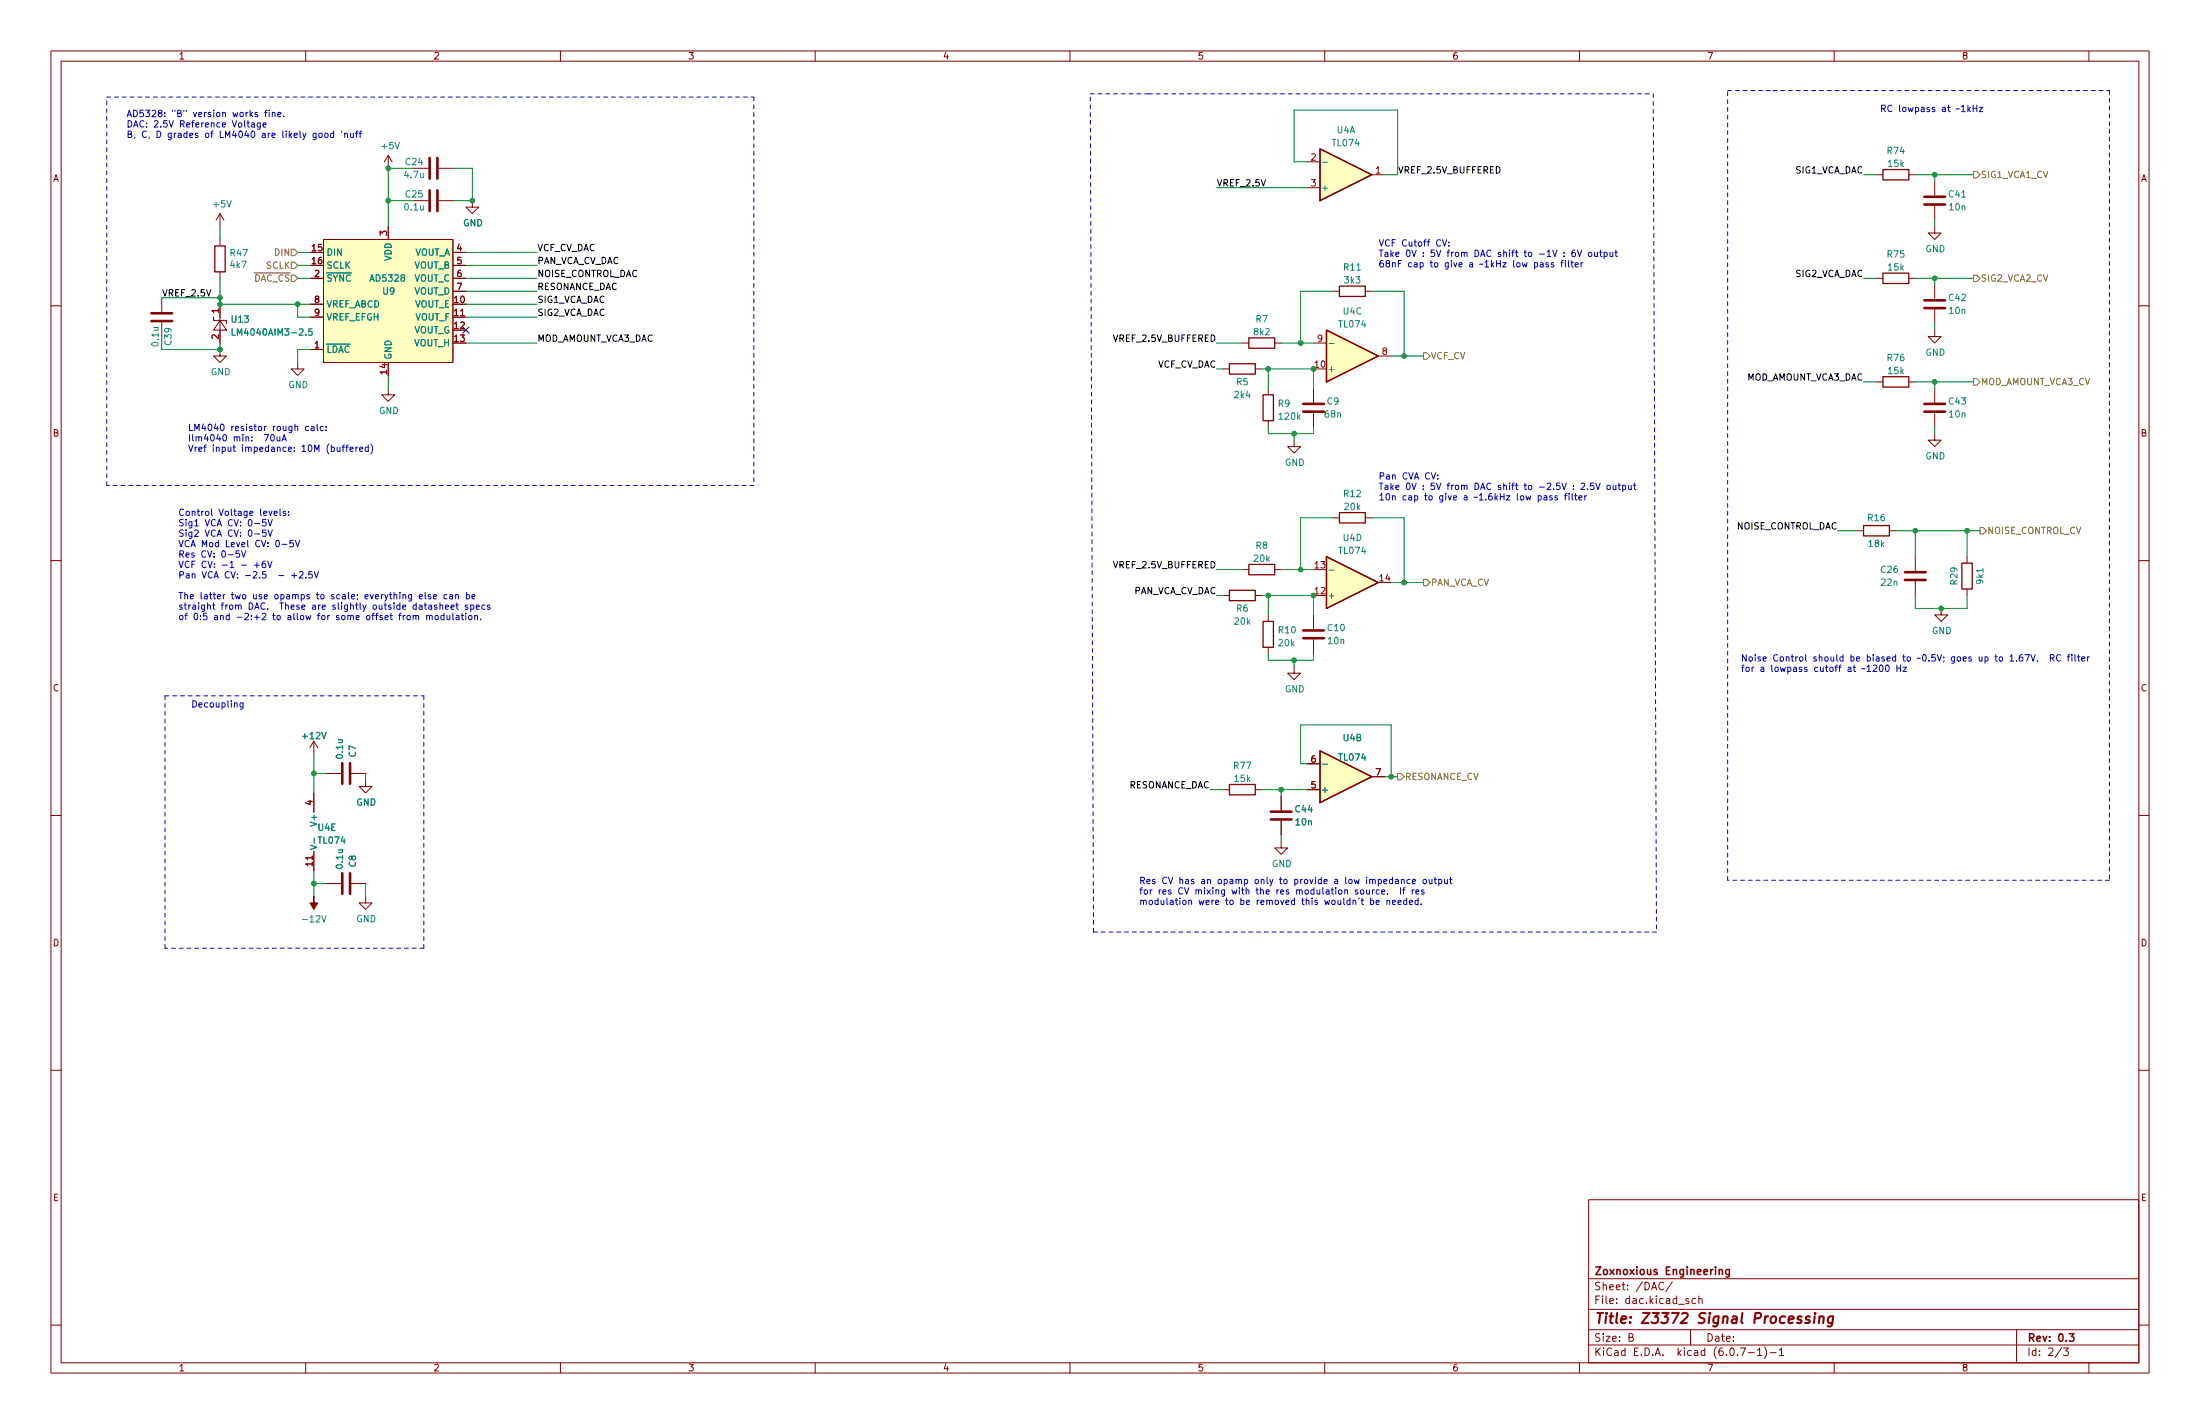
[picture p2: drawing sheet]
<svg xmlns="http://www.w3.org/2000/svg" width="432mm" height="279mm" viewBox="0 0 432 279" stroke-linecap="round" stroke-linejoin="round" font-family="sans-serif">
<g fill="none" stroke="#840000" stroke-width=".2">
<path d="M10 10h411.8v259.4h-411.8zM12 12h407.8v255.4h-407.8zM60 10v2M110 10v2M160 10v2M210 10v2M260 10v2M310 10v2M360 10v2M410 10v2M76.2 30.5v2.5M76.2 30.5l-.8 1.3"/>
<path d="M76.2 30.5l.8 1.3M81.3 33h2.8M81.3 39.4h2.8M86.1 33h2.8M86.1 39.4h2.8M92.7 39.4v1.2h1.3l-1.3 1.3-1.3-1.3h1.3M256.5 31.8h2.6M256.5 36.8h2.6M269.2 34.3h2.6M368.3 34.3h1.3M374.6 34.3h1.3M379.7 35.6v2.8"/>
<path d="M10 60h2M31.7 58.4v2.8M43.2 59.7v7.6M43.2 41.9l-.8 1.3M43.2 41.9v2.6M43.2 47v1.3M43.2 53.3v1.3M43.2 41.9l.7 1.3M61 54.6h2.5M61 59.7h2.5M63.5 47h25.4v24.1h-25.4zM76.2 44.5v2.5"/>
<path d="M88.9 54.6h2.5M88.9 49.5h2.5M88.9 52.1h2.5M88.9 57.2h2.5M261.6 57.2h1.3M268 57.2h1.2M368.3 54.6h1.3M374.6 54.6h1.3M379.7 44.5v1.2h1.3l-1.3 1.3-1.2-1.3h1.2M379.7 40.4v2.8M379.7 55.9v2.8M419.8 60h2"/>
<path d="M31.7 63.2v2.8M41.9 62.2v.7h2.5v.6M43.2 68.6v1.3h1.2l-1.2 1.2-1.3-1.2h1.3M43.2 62.9l1.2 1.9h-2.5zM58.4 71.1v1.3h1.3l-1.3 1.3-1.3-1.3h1.3M61 68.6h2.5M61 62.2h2.5M76.2 76.2v1.3h1.3l-1.3 1.2-1.3-1.2h1.3M88.9 62.2h2.5M240 72.4h1.3M243.8 67.3h1.3M246.4 72.4h1.2"/>
<path d="M248.9 76.2v1.3M250.2 67.3h1.3M257.8 67.3h2.5M257.8 76.2v2.8M270.5 69.9h2.5M368.3 74.9h1.3M374.6 74.9h1.3M379.7 64.8v1.2h1.3l-1.3 1.3-1.2-1.3h1.2M379.7 60.7v2.8M379.7 76.2v2.8M248.9 82.6v1.2M254 86.4v1.2h1.3l-1.3 1.3-1.3-1.3h1.3"/>
<path d="M257.8 81v2.8M379.7 85.1v1.3h1.3l-1.3 1.2-1.2-1.2h1.2M379.7 81v2.8M10 110h2M240 116.8h1.3M243.8 111.8h1.3M246.4 116.8h1.2M250.2 111.8h1.3M261.6 101.6h1.3M268 101.6h1.2M364.5 104.1h1.3M370.8 104.1h1.3"/>
<path d="M375.9 109.2v2.8M375.9 114v2.8M381 119.4v1.3h1.3l-1.3 1.2-1.3-1.2h1.3M386.1 109.2v1.3M386.1 115.6v1.2M419.8 110h2M248.9 120.7v1.2M248.9 127v1.3M254 130.8v1.3h1.3l-1.3 1.3-1.3-1.3h1.3M257.8 120.7v2.7M257.8 125.5v2.8M10 160h2"/>
<path d="M61.6 145.4l-.8 1.3M61.6 145.4v2.6M61.6 155.6v3.8M61.6 145.4l.8 1.3M64.1 151.8h2.8M69 151.8h2.8M71.8 153v1.3h1.2l-1.2 1.3-1.3-1.3h1.3M240 154.9h1.3M246.4 154.9h1.2M251.5 156.2v2.8M256.5 154.9h2.6M256.5 149.9h2.6"/>
<path d="M269.2 152.4h2.6M419.8 160h2M61.6 167v3.8M64.1 173.4h2.8M69 173.4h2.8M71.8 175.9v1.3h1.2l-1.2 1.2-1.3-1.2h1.3M251.5 165.1v1.3h1.2l-1.2 1.2-1.3-1.2h1.3M251.5 161v2.8M10 210h2M419.8 210h2M311.8 235.4h108v32h-108zM10 260h2"/>
<path d="M311.8 256.9h108M311.8 250.9h108M326.5 251.7a.6 .6 0 0 0-.7 0 .6 .6 0 0 0-.2 .7 .56 .56 0 0 0 .3 .6 .56 .56 0 0 0 .6-.1M328.2 251.5l-1.3 1.9M331.4 254.9l-.3-.1-.2 .2v.2l.5 .2v.3h-.5M332.8 254.9l-.4-.1-.3 .3 .1 .6h.6M333.4 254.9l.3-.1 .3 .1 .1 .9M333.4 254.3v1.5M419.8 260h2M60 267.4v2M110 267.4v2M160 267.4v2"/>
<path d="M210 267.4v2M260 267.4v2M310 267.4v2M311.8 263.9h108M311.8 260.9h108M319.7 262.4l.7-.1 .1-.2-.1-.4h-.7v1.5h.6l.3-.3a.39 .39 0 0 0-.4-.5M331.8 260.9v3M341.6 264.5h1l-.7 1.5M343.2 265.4h1.1M344.9 264.9l.5-.4v1.5M344.9 266h.9M346.3 264.3a1.72 1.72 0 0 1 0 2.2"/>
<path d="M347.4 265.4h1.2M349.2 264.9l.5-.4v1.5M349.2 266h.9M360 267.4v2M395.8 260.9v6.5M404.7 264.4l-1.3 1.9M405 264.5h.9l-.5 .5 .5 .2v.6l-.2 .2-.7-.2M410 267.4v2"/>
</g>
<path d="M337.4 249.2l.2-.1 .4 .1 .1 .9M339.4 249.1v1.2l-.3 .3-.3-.1M339.4 249.2l-.4-.1-.3 .3 .2 .6h.5M406.1 261.7h1l-.5 .5 .4 .2v.6l-.2 .2-.7-.2" fill="none" stroke="#840000" stroke-width=".3"/>
<path d="M355.2 258.4a.49 .49 0 0 0-.8 .3l.3 .2 .4 .1 .1 .3-.3 .3-.6-.1M356.2 258.3l-.2 1.3M356.3 257.6v.2M357.1 258.5a.49 .49 0 0 1 .9 .1l-.2 1M357.1 258.3l-.1 1.3M359.8 258.4a.66 .66 0 0 0-1 .3l-.1 .5 .2 .3h.8M359.8 258.3l-.2 1.6a.6 .6 0 0 1-.9 .3" fill="none" stroke="#840000" stroke-width=".4"/>
<g fill="none" stroke="#840000" stroke-width=".25">
<path d="M259.1 29.2l10.1 5.1-10.1 5.1zM369.6 33.3h5v2h-5zM42.2 48.3h2v5h-2zM262.9 56.1h5.1v2.1h-5.1zM369.6 53.6h5v2h-5zM241.3 71.4h5.1v2h-5.1zM245.1 66.3h5.1v2h-5.1zM247.9 77.5h2v5.1h-2zM260.3 64.8l10.2 5.1-10.2 5zM369.6 73.9h5v2h-5zM241.3 115.8h5.1v2.1h-5.1zM245.1 110.7h5.1v2.1h-5.1z"/>
<path d="M260.3 109.2l10.2 5.1-10.2 5.1zM262.9 100.6h5.1v2h-5.1zM365.8 103.1h5v2.1h-5zM385.1 110.5h2v5.1h-2zM247.9 121.9h2v5.1h-2zM241.3 153.9h5.1v2.1h-5.1zM259.1 147.3l10.1 5.1-10.1 5.1z"/>
</g>
<g fill="none" stroke="#840000" stroke-width=".51">
<path d="M84.3 31v4.1M84.3 37.3v4.1M85.9 31v4.1M85.9 37.3v4.1M377.7 38.6h4.1M377.7 40.1h4.1M377.7 58.9h4.1M29.7 63h4.1M29.7 61.5h4.1M255.8 79.2h4M377.7 79.2h4.1M377.7 60.5h4.1"/>
<path d="M255.8 80.8h4M377.7 80.8h4.1M373.9 113.8h4.1M373.9 112.3h4.1M255.8 125.2h4M255.8 123.7h4M67.2 149.7v4.1M68.7 149.7v4.1M249.4 159.3h4.1M67.2 171.3v4.1M68.7 171.3v4.1M249.4 160.8h4.1"/>
</g>
<g fill="#ffffc2" stroke="#ffffc2" stroke-width=".2">
<path d="M63.5 47h25.4v24.1h-25.4z"/>
<path d="M260.3 109.2l10.2 5.1-10.2 5.1z"/>
<path d="M259.1 29.2l10.1 5.1-10.1 5.1z"/>
<path d="M260.3 64.8l10.2 5.1-10.2 5z"/>
<path d="M259.1 147.3l10.1 5.1-10.1 5.1z"/>
</g>
<path d="M259.6 31.8h1M45.6 64.5v1.3h.6M61.2 64.5h-.6v.6l.1-.1 .5 .1 .1 .1-.1 .5-.1 .1-.5-.1M260.9 67.4h.9M260.9 111.9h.9M259.6 150h1M61.7 164.4v1" fill="none" stroke="#008484" stroke-width=".2"/>
<path d="M61.6 175.9v1.3h.8l-.8 1.2-.8-1.2h.8z" fill="#840000" stroke="#840000" stroke-width=".2"/>
<path d="M387.3 33.7h.7l.6 .6-.6 .6h-.7zM57.1 51.4h.7l.6 .7-.6 .6h-.7zM57.1 54h.7l.6 .6-.6 .6h-.7zM57.1 48.9h.7l.6 .6-.6 .7h-.7zM387.3 54h.7l.6 .6-.6 .6h-.7zM279.4 69.2h.6l.7 .7-.7 .6h-.6zM387.3 74.3h.7l.6 .6-.6 .7h-.7zM279.4 113.7h.6l.7 .6-.7 .6h-.6zM388.6 103.5h.7l.6 .6-.6 .7h-.7zM274.3 151.8h.7l.6 .6-.6 .6h-.7z" fill="none" stroke="#848400" stroke-width=".2"/>
<g fill="none" stroke="#0000c2" stroke-width=".2">
<path d="M48.5 24.1h.5M48.7 23.7v1.1l.3 .1M49.4 24.2h.5v.7M49.9 24.4l-.4 .1-.2 .1 .2 .3h.4M50.5 22.1l-.3-.1-.1 .2v.2l.4 .1v.3h-.4M51.1 24.1v1l-.3 .3-.3-.1M51.1 24.2l-.4-.1-.2 .2 .1 .6h.5M51.6 24.5l.6-.1v-.2l-.4-.1-.2 .2 .1 .6h.5M51.9 22h.5M52.4 21.6l-.3 .2v1.1M52.8 21.6v.1M52.8 22v.9"/>
<path d="M53.4 22.2l.2-.2 .3 .1 .1 .8M53.4 22v.9M54.5 22.5l.6-.2v-.2l-.4-.1-.2 .2 .1 .6h.5M55.7 22.8v.1M62 26.1v1.1l-.2 .2-.3-.1M62 26.2l-.3-.1-.3 .3 .2 .5h.4M62.7 26.2l.3-.1 .2 .3v.3l-.2 .3-.4-.3zM63.8 26.2l.4-.1 .2 .3v.3l-.2 .3-.5-.3zM65.5 26.2l-.4-.1-.2 .3 .1 .5h.5M65.5 25.7v1.3M67.1 25.7l-.1 .3M67.7 26.3l.4-.1 .1 .8"/>
<path d="M67.7 26.1v.9M68.8 26.1l.1 .8h.5M69.4 26.1v.9M69.8 26.1h.5M70.3 25.7l-.3 .2v1.1M70.5 26.1h.5M71 25.7l-.3 .2v1.1M386.4 21.4l.3 .5M386.7 21.1l-.5 .4M387.3 20.6v1.3M387.3 21.2h.7M388 20.6v1.3"/>
<path d="M388.5 21.1h.7l-.7 .8h.7M283.1 47l.4 1.3 .5-1.3M284.4 48.2v.1M284.4 47.5v.1M302.3 51.6h.5l.1 .8M302.9 51.8l-.4 .1-.2 .2 .2 .3 .4-.1M303.9 51.6l-.3-.1-.2 .2 .1 .2 .4 .1v.3h-.5M304.9 51.6l-.3-.1-.1 .2v.2l.4 .1v.3h-.4M306.3 51.5h.5M306.8 51.1l-.3 .2v1.1M307.2 51.5v.9M307.8 51.1v1.1l.2 .2"/>
<path d="M308.3 51.5h.5M308.5 51.1v1.1l.3 .2M309.1 49.1h-.4l-.1 .3-.1 .7 .2 .2 .5-.1v-.4l-.1-.2h-.4l-.2 .2M309.2 52l.6-.2-.1-.2-.3-.1-.2 .2v.6h.5M309.6 49.1l.4 1.2 .4-1.2M310.3 51.5v.9M310.7 51.5l-.4 .3M311.8 49.6l.2-.1 .4 .1v.5l-.1 .2-.5-.1zM313 49.5v.8l.5-.1M313.5 49.5v.8M313.9 49.5h.5M314.1 49.1v1.1l.3 .1"/>
<path d="M314.9 49.6l.3-.1 .3 .2-.2 .6h-.4M314.9 49.5v1.3M316 49.5l.1 .8 .4-.1M316.5 49.5v.8M317 49.5h.5M317.2 49.1v1.1l.3 .1M51.8 85.3h.9l-.6 1.2M53.2 85.4l.2-.1a.68 .68 0 0 1 .5 .6 .68 .68 0 0 1-.5 .6l-.3-.4zM54.4 85.7v.8l.5-.1M54.9 85.7v.8M55 99.9v1.1l.1 .2M55.4 86.5l.4-1.2 .4 1.2"/>
<path d="M55.5 86.2h.6M60.6 83.7l-.4-.1-.3 .3 .2 .5h.5M61.1 83.7h.5v.8M61.6 83.9l-.4 .1-.2 .2 .2 .3 .4-.1M62.2 83.2v1.1l.2 .2M63.5 83.7l-.4-.1-.2 .3 .1 .5h.5M64 84.4v.1M64 83.7v.1M66.2 87.7v.8h.5M66.7 87.7v.9M67.1 87.7h.5M67.6 87.3l-.3 .2v1.1"/>
<path d="M67.9 87.7h.5M68.4 87.3l-.3 .2v1.1M68.7 88.2l.6-.2v-.2l-.4-.1-.2 .2 .1 .6h.5M69.9 87.7v.9M70.2 87.7l-.3 .3M70.6 88.2l.6-.2-.1-.2-.3-.1-.2 .2 .1 .6h.4M72.3 87.8l-.4-.1-.2 .3 .1 .5h.5M72.3 87.3v1.3M72.8 87.1a1.46 1.46 0 0 1 0 2M280.9 92.7l.5 1.3 .4-1.3M282.2 93.9v.1M282.2 93.2v.1"/>
<path d="M303.1 97.3h.4l.1 .8M303.6 97.6h-.4l-.2 .2 .2 .3 .4-.1M304.6 97.3h-.3l-.2 .1 .1 .2 .4 .1v.3h-.5M305.7 97.3h-.3l-.2 .1v.2l.5 .1v.3h-.5M307.1 97.3h.4M307.5 96.8l-.3 .2v1.1M308 97.3v.8M308.6 96.8v1.1l.1 .2M309 97.3h.5M309.2 96.8v1.1l.3 .2M309.9 97.7l.6-.1-.1-.3h-.3l-.2 .1 .1 .6h.4M310.3 94.9l.5-.1 .2 .4-.7 .9h.7"/>
<path d="M311 97.3v.8M311.4 97.3l-.4 .2M311.6 95.9v.2M312.8 94.8h-.6l-.1 .6 .2-.1h.4l.2 .2-.1 .4-.2 .2-.5-.2M313.2 94.8l.4 1.3 .5-1.3M315.5 95.3l.3-.1 .3 .3v.3l-.3 .3-.4-.3zM316.6 95.2l.1 .8 .5-.1M317.2 95.2v.9M317.6 95.2h.5M317.8 94.8v1.1l.3 .2M318.5 95.3l.3-.1 .3 .3-.1 .5h-.5M318.5 95.2v1.3"/>
<path d="M319.6 95.2l.1 .8 .5-.1M320.2 95.2v.9M320.6 95.2h.5M320.8 94.8v1.1l.3 .2M47 108.1h-.6l-.1 .6 .2-.2 .4 .1 .1 .2v.4l-.2 .1-.5-.1M47.4 108.1l.4 1.2 .4-1.2M49.9 110.9h1M50 102.7h1M50 104.8h1M50.4 110.4v1M52.1 110.1l-.4 .1-.2 .2v.7l.2 .3 .4-.1 .1-.5-.1-.1-.4-.1-.2 .2M52.2 101.9h-.6l-.1 .6 .2-.1 .4 .1 .1 .2v.4l-.2 .1-.5-.1"/>
<path d="M52.2 104h-.6l-.1 .6 .2-.1h.4l.1 .2v.4l-.2 .1-.5-.1M52.5 110.1l.5 1.3 .4-1.3M52.6 101.9l.4 1.3 .4-1.3M52.6 104l.4 1.2 .4-1.2M52.8 100.3l.3 .9 .3-.9M53.8 100.7l.6-.1v-.2l-.4-.1-.2 .2 .1 .6h.5M55.4 106.8h.9M56 100.4l-.3-.1-.1 .2v.2l.4 .1v.3h-.4M56.7 101v.2M56.7 100.4v.1M57.3 112.9h.9M57.6 106h-.6l-.1 .6 .2-.1 .4 .1 .1 .1v.5l-.2 .1-.5-.1"/>
<path d="M57.7 112.5v.9M58 106l.4 1.3 .4-1.3M58.8 112.3l.5-.1 .2 .3-.8 .9h.8M60 113.3v.1M61.2 112.2h-.6v.6l.2-.2 .4 .1 .1 .2-.1 .4-.1 .1-.5-.1M61.7 112.2l.4 1.2 .4-1.2M82.3 117.1l.6-.1-.1-.3h-.3l-.2 .1 .1 .6h.4M83.4 116.2v1.1l.2 .2M84.2 118.8h.5v.8M84.5 116.7h-.3l-.2 .1 .1 .2 .4 .1v.3h-.5M84.7 119l-.4 .1-.2 .2 .2 .3 .4-.1M85.1 117.1l.6-.1-.1-.3h-.3l-.2 .1v.6h.5"/>
<path d="M85.7 118.8l-.3-.1-.1 .2v.2l.4 .1v.3h-.4M86.3 118.8h.5l.1 .8M86.3 118.3v1.3M87.4 119.1l.6-.1v-.2l-.4-.1-.2 .2 .1 .6h.5M87.7 116.7h-.3l-.3 .2 .2 .5h.4M88.3 116.7h.5v.8M88.5 119.1l.6-.1v-.2l-.4-.1-.2 .2 .1 .6h.5M88.8 117h-.4l-.2 .2 .2 .3 .4-.1M89.4 116.8l.5-.1 .1 .8M89.4 116.7v.8M89.5 118.7h.5M89.7 118.3v1.1l.3 .2"/>
<path d="M91.5 116.7h.4l.3 .2-.2 .5h-.5M91.5 116.2v1.3M91.8 118.8l-.3-.1-.2 .2 .1 .2 .4 .1v.3h-.5M92.4 118.8l.4-.1 .2 .2-.1 .6h-.5M92.4 118.7v1.3M92.6 117.1l.6-.1v-.3h-.4l-.2 .1 .1 .6h.5M93.5 119.1l.6-.1-.1-.2-.3-.1-.2 .2v.6h.5M95.2 118.8l-.4-.1-.2 .2 .1 .6h.5M96.1 118.8l-.3-.1-.1 .2v.2l.4 .1v.3h-.4M47.7 137.9v1l-.2 .3-.3-.1M47.7 138l-.4-.1-.2 .2 .1 .6h.5M80 120.8h.3l.2 .2v.4l-.2 .2-.4-.2z"/>
<path d="M81.1 120.9l.5-.1v.8M81.1 120.8v.8M81.6 120.9l.2-.1h.3l.1 .8M83.7 120.9l.5-.1 .1 .8M83.7 120.8v.8M84.3 120.9l.2-.1h.3v.8M85.5 120.8h.3l.2 .2v.4l-.2 .2-.4-.2zM87.1 120.8h-.3l-.3 .2 .1 .5h.5M87.1 120.3v1.3M87.7 120.8l.1 .7h.5M88.3 120.8v.8M88.9 120.3v1.1l.2 .2"/>
<path d="M89.6 120.8h.4l.1 .8M90.1 121.1h-.4l-.2 .2 .2 .3 .4-.1M90.5 120.8h.5M90.7 120.3v1.1l.3 .2M91.4 120.3v.2M91.4 120.8v.8M92.1 120.8h.3l.2 .2v.4l-.2 .2-.4-.2zM93.2 120.9l.5-.1v.8M93.2 120.8v.8M94.3 121.5v.1M367.6 130.6l.5-.1 .3 .4-.8 .9h.8M369 130.6l.2-.1a.68 .68 0 0 1 .4 .6 .68 .68 0 0 1-.4 .7l-.3-.5z"/>
<path d="M370.2 130.6l.2-.1a.68 .68 0 0 1 .4 .6 .68 .68 0 0 1-.4 .7l-.3-.5zM372.3 130.5v1.3M372.3 131.1h.7M373 130.5v1.3M373.5 130.9h.7l-.7 .9h.7M396.9 128.4l-.3 .1-.2 .2-.1 .8 .3 .2 .4-.1v-.4l-.1-.2-.3-.1-.3 .3M397.5 128.4h.8l-.5 1.3M398.6 128.4l.4 1.3 .5-1.3M399.9 129.6v.1M402.4 129.1l.6-.1 .1-.4-.7-.2v1.3M402.7 129.1l.4 .6M404.4 128.6a.6 .6 0 0 0-.8 .4 .6 .6 0 0 0 .6 .7l.2-.1"/>
<path d="M405.7 128.9h.5M406.2 128.4l-.3 .2v1.1M406.7 128.4v.2M406.7 128.9v.8M407.3 128.4v1.1l.1 .2M407.7 128.9h.5M407.9 128.4v1.1l.3 .2M408.6 129.3l.6-.1-.1-.3h-.3l-.2 .1 .1 .7h.4M409.7 128.9v.8M410.1 128.9l-.4 .2M267.1 174.7l.2-.1 .3 .1 .1 .5-.1 .2-.5-.1zM268.2 174.6l.1 .8 .5-.1"/>
<path d="M268.8 174.6v.8M269 176.7l.4-.1 .2 .3-.1 .5h-.5M269 176.2v1.3M269.4 174.6v.8M269.7 174.6l-.3 .2M270.1 177.1l.6-.2-.1-.2-.3-.1-.2 .2 .1 .6h.4M270.7 174.6h-.4l-.2 .2 .1 .6h.5M271.2 175l.6-.1-.1-.3h-.3l-.2 .2 .1 .6h.4M272.2 176.8l.5-.1 .1 .8M272.2 176.6v.9M272.3 175.3v.1M273.3 172.6l-.4-.1-.2 .3 .1 .5h.5"/>
<path d="M273.3 177.1l.6-.2v-.2l-.4-.1-.2 .2 .1 .6h.5M273.3 172.1v1.3M273.9 172.6h.5l.1 .8M274.4 177.1l.6-.2-.1-.2-.3-.1-.2 .2 .1 .6h.4M274.5 172.8l-.5 .1-.1 .2 .1 .3 .5-.1M274.9 174.2v1.2M275.1 172.7l.4-.1 .1 .8M275.1 172.5v.9M275.3 174.6h.5M275.8 174.2l-.3 .1v1.1M276.1 176.7l-.4-.1-.2 .3 .1 .5h.5M276.1 176.2v1.3"/>
<path d="M276.6 177.1l.6-.2v-.2l-.4-.1-.2 .2 .1 .6h.5M276.8 172.6l-.4-.1-.3 .3 .2 .5h.5M277.2 174.6v.8M277.2 173l.6-.2v-.2l-.4-.1-.2 .2 .1 .6h.5M277.5 174.6l-.3 .2M277.9 175l.6-.1-.1-.3h-.3l-.2 .2 .1 .6h.4M278.3 176.7l-.3-.1-.3 .3 .1 .5h.5M278.3 176.2v1.3M278.9 177.4v.1M279.4 172.7l.1-.2 .4 .2 .1 .4-.2 .2h-.4zM279.5 174.6h-.3l-.2 .2 .1 .2 .4 .1v.3h-.5M280.5 172.5l.1 .8h.4"/>
<path d="M281 172.5v.9M281.5 172.5h.5M281.7 172.1v1.1l.3 .2M282.4 172.6l.3-.1 .3 .3-.1 .5h-.5M282.4 172.5v1.3M283.5 172.5l.1 .8h.5M284.1 172.5v.9M284.5 172.5h.5M284.7 172.1v1.1l.3 .2"/>
</g>
<g fill="none" stroke="#0000c2" stroke-width=".2" stroke-dasharray=".8 .8">
<path d="M21 19.1h127M148 19.1v76.2M214 18.4h11.4M225.4 18.4h99.1M324.5 18.4l.6 164.5M339.1 17.8h8.9M348 17.8h66M414 17.8v154.9M21 95.3v-76.2M148 95.3h-127M32.4 136.5v49.6M32.4 136.5h50.8"/>
<path d="M83.2 136.5v49.6M339.1 172.7v-154.9M414 172.7h-74.9M83.2 186.1h-50.8M214.6 182.9l-.6-164.5M325.1 182.9h-110.5"/>
</g>
<g fill="none" stroke="#008400" stroke-width=".2">
<path d="M76.2 39.4h5.1M81.3 33h-5.1v11.5M88.9 33h3.8v6.4h-3.8M238.8 36.8h17.7M256.5 31.8h-2.5v-10.2h20.3v12.7h-2.5M365.8 34.3h2.5M375.9 34.3h11.4M379.7 34.3v1.3M31.7 58.4h11.5M43.2 54.6v5.1h17.8M43.2 44.5v2.5M58.4 59.7v2.5h2.6"/>
<path d="M58.4 52.1h2.6M58.4 49.5h2.6M58.4 54.6h2.6M91.4 59.7h14M91.4 52.1h14M91.4 49.5h14M91.4 54.6h14M91.4 57.2h14M261.6 57.2h-6.3v10.1M269.2 57.2h6.4v12.7M365.8 54.6h2.5M375.9 54.6h11.4"/>
<path d="M379.7 43.2v1.3M379.7 54.6v1.3M31.7 66v2.6h11.5v-1.3M61 68.6h-2.6v2.5M76.2 73.7v2.5M91.4 67.3h14M91.4 62.2h14M238.8 67.3h5M238.8 72.4h1.2M247.6 72.4h10.2v3.8M248.9 72.4v3.8M251.5 67.3h6.3"/>
<path d="M273 69.9h6.4M365.8 74.9h2.5M375.9 74.9h11.4M379.7 63.5v1.3M379.7 74.9v1.3M248.9 83.8v1.3h8.9v-1.3M254 85.1v1.3M379.7 83.8v1.3M238.8 116.8h1.2M238.8 111.8h5M247.6 116.8h10.2v3.9M248.9 116.8v3.9"/>
<path d="M251.5 111.8h6.3M261.6 101.6h-6.3v10.2M269.2 101.6h6.4v12.7M273 114.3h6.4M360.7 104.1h3.8M372.1 104.1h16.5M375.9 104.1v5.1M375.9 116.8v2.6h10.2v-2.6M386.1 104.1v5.1M248.9 128.3v1.2h8.9v-1.2M254 129.5v1.3M61.6 148v7.6"/>
<path d="M61.6 151.8h2.5M71.8 151.8v1.2M237.5 154.9h2.5M247.6 154.9h8.9M251.5 154.9v1.3M256.5 149.9h-1.2v-7.7h17.7v10.2M271.8 152.4h2.5M61.6 173.4h2.5M61.6 170.8v5.1M71.8 173.4v2.5M251.5 163.8v1.3"/>
</g>
<path d="M90.8 64.2l1.2 1.2M92 64.2l-1.2 1.2" fill="none" stroke="#000084" stroke-width=".2"/>
<g fill="#008400" stroke="#008400" stroke-width=".2">
<circle cx="275.6" cy="114.3" r=".46"/>
<circle cx="386.1" cy="104.1" r=".46"/>
<circle cx="375.9" cy="104.1" r=".46"/>
<circle cx="381" cy="119.4" r=".46"/>
<circle cx="254" cy="85.1" r=".46"/>
<circle cx="251.5" cy="154.9" r=".46"/>
<circle cx="273" cy="152.4" r=".46"/>
<circle cx="255.3" cy="67.3" r=".46"/>
<circle cx="257.8" cy="72.4" r=".46"/>
<circle cx="275.6" cy="69.9" r=".46"/>
<circle cx="379.7" cy="54.6" r=".46"/>
<circle cx="379.7" cy="34.3" r=".46"/>
<circle cx="379.7" cy="74.9" r=".46"/>
<circle cx="254" cy="129.5" r=".46"/>
<circle cx="257.8" cy="116.8" r=".46"/>
<circle cx="255.3" cy="111.8" r=".46"/>
<circle cx="248.9" cy="116.8" r=".46"/>
<circle cx="248.9" cy="72.4" r=".46"/>
<circle cx="92.7" cy="39.4" r=".46"/>
<circle cx="76.2" cy="39.4" r=".46"/>
<circle cx="76.2" cy="33" r=".46"/>
<circle cx="43.2" cy="68.6" r=".46"/>
<circle cx="61.6" cy="173.4" r=".46"/>
<circle cx="61.6" cy="151.8" r=".46"/>
<circle cx="43.2" cy="59.7" r=".46"/>
<circle cx="43.2" cy="58.4" r=".46"/>
<circle cx="58.4" cy="59.7" r=".46"/>
</g>
<text font-size="2.8" fill="#840000" x="312.8" y="259.7">Title: Z3372 Signal Processing</text>
<g font-size="2.1" fill="#840000">
<text x="312.8" y="250.2">Zoxnoxious Engineering</text>
<text x="312.8" y="255.9">File: dac.kicad_sch</text>
<text x="312.8" y="253.2">Sheet: /DAC/</text>
<text x="312.8" y="263.2">Size: B</text>
<text x="334.8" y="263.2">Date:</text>
<text x="397.8" y="263.2">Rev: 0.3</text>
<text x="312.8" y="266">KiCad E.D.A. kicad (6.0.7-1)-1</text>
<text x="397.8" y="266">Id: 2/3</text>
</g>
<g font-size="1.8" fill="#840000">
<text x="35" y="11.7">1</text>
<text x="85" y="11.7">2</text>
<text x="135" y="11.7">3</text>
<text x="185" y="11.7">4</text>
<text x="235" y="11.7">5</text>
<text x="285" y="11.7">6</text>
<text x="335" y="11.7">7</text>
<text x="385" y="11.7">8</text>
<text x="10.3" y="35.6">A</text>
<text x="257.3" y="31.5">2</text>
<text x="270" y="34">1</text>
<text x="420.1" y="35.6">A</text>
<text x="257.3" y="36.6">3</text>
<text x="75.9" y="46.2" transform="rotate(-90 75.9 46.2)">3</text>
<text x="61.2" y="49.3">15</text>
<text x="61.2" y="51.8">16</text>
<text x="89.7" y="49.3">4</text>
<text x="89.7" y="51.8">5</text>
<text x="61.7" y="54.4">2</text>
<text x="61.7" y="59.4">8</text>
<text x="89.2" y="59.4">10</text>
<text x="89.7" y="54.4">6</text>
<text x="89.7" y="56.9">7</text>
<text x="42.9" y="61.5" transform="rotate(-90 42.9 61.5)">1</text>
<text x="61.7" y="62">9</text>
<text x="89.2" y="62">11</text>
<text x="89.2" y="64.5">12</text>
<text x="42.9" y="66.5" transform="rotate(-90 42.9 66.5)">2</text>
<text x="61.7" y="68.3">1</text>
<text x="89.2" y="67.1">13</text>
<text x="258.6" y="67.1">9</text>
<text x="271.3" y="69.6">8</text>
<text x="75.9" y="73.4" transform="rotate(-90 75.9 73.4)">14</text>
<text x="258.1" y="72.1">10</text>
<text x="10.3" y="85.7">B</text>
<text x="420.1" y="85.7">B</text>
<text x="258.1" y="111.5">13</text>
<text x="258.1" y="116.6">12</text>
<text x="270.8" y="114">14</text>
<text x="10.3" y="135.6">C</text>
<text x="420.1" y="135.6">C</text>
<text x="257.3" y="149.6">6</text>
<text x="257.3" y="154.7">5</text>
<text x="270" y="152.1">7</text>
<text x="61.3" y="158" transform="rotate(-90 61.3 158)">4</text>
<text x="61.3" y="169.9" transform="rotate(-90 61.3 169.9)">11</text>
<text x="10.3" y="185.7">D</text>
<text x="420.1" y="185.7">D</text>
<text x="10.4" y="235.7">E</text>
<text x="420.2" y="235.7">E</text>
<text x="35" y="269.1">1</text>
<text x="85" y="269.1">2</text>
<text x="135" y="269.1">3</text>
<text x="185" y="269.1">4</text>
<text x="235" y="269.1">5</text>
<text x="285" y="269.1">6</text>
<text x="335" y="269.1">7</text>
<text x="385" y="269.1">8</text>
</g>
<g font-size="1.8" fill="#0000c2">
<text x="24.8" y="23">AD5328: &quot;B&quot; version works fine.</text>
<text x="368.9" y="22">RC lowpass at ~1kHz</text>
<text x="24.8" y="25">DAC: 2.5V Reference Voltage</text>
<text x="24.8" y="27">B, C, D grades of LM4040 are likely good 'nuff</text>
<text x="270.5" y="48.4">VCF Cutoff CV:</text>
<text x="270.5" y="50.4">Take 0V : 5V from DAC shift to -1V : 6V output</text>
<text x="270.5" y="52.4">68nF cap to give a ~1kHz low pass filter</text>
<text x="36.8" y="84.6">LM4040 resistor rough calc:</text>
<text x="36.8" y="86.6">Ilm4040 min: 70uA</text>
<text x="36.8" y="88.6">Vref input impedance: 10M (buffered)</text>
<text x="270.5" y="94.1">Pan CVA CV:</text>
<text x="34.9" y="101.2">Control Voltage levels:</text>
<text x="270.5" y="96.1">Take 0V : 5V from DAC shift to -2.5V : 2.5V output</text>
<text x="270.5" y="98.2">10n cap to give a ~1.6kHz low pass filter</text>
<text x="34.9" y="103.3">Sig1 VCA CV: 0-5V</text>
<text x="34.9" y="105.3">Sig2 VCA CV: 0-5V</text>
<text x="34.9" y="107.3">VCA Mod Level CV: 0-5V</text>
<text x="34.9" y="109.4">Res CV: 0-5V</text>
<text x="34.9" y="111.4">VCF CV: -1 - +6V</text>
<text x="34.9" y="113.5">Pan VCA CV: -2.5 - +2.5V</text>
<text x="34.9" y="117.6">The latter two use opamps to scale; everything else can be</text>
<text x="34.9" y="119.6">straight from DAC. These are slightly outside datasheet specs</text>
<text x="34.9" y="121.7">of 0:5 and -2:+2 to allow for some offset from modulation.</text>
<text x="341.6" y="129.8">Noise Control should be biased to ~0.5V; goes up to 1.67V. RC filter</text>
<text x="341.6" y="131.8">for a lowpass cutoff at ~1200 Hz</text>
<text x="37.5" y="138.8">Decoupling</text>
<text x="223.5" y="173.5">Res CV has an opamp only to provide a low impedance output</text>
<text x="223.5" y="175.5">for res CV mixing with the res modulation source. If res</text>
<text x="223.5" y="177.5">modulation were to be removed this wouldn't be needed.</text>
</g>
<g font-size="1.8" fill="#008484">
<text x="75" y="29.3">+5V</text>
<text x="261.6" y="28.7">TL074</text>
<text x="262.4" y="26.1">U4A</text>
<text x="79.5" y="34.9">4.7u</text>
<text x="79.7" y="32.4">C24</text>
<text x="370.5" y="30.2">R74</text>
<text x="370.6" y="32.7">15k</text>
<text x="42" y="40.7">+5V</text>
<text x="79.5" y="41.3">0.1u</text>
<text x="79.7" y="38.7">C25</text>
<text x="259.2" y="37.5">+</text>
<text x="382.6" y="38.7">C41</text>
<text x="382.7" y="41.3">10n</text>
<text x="90.9" y="44.4">GND</text>
<text x="45.3" y="50.3">R47</text>
<text x="45.3" y="52.6">4k7</text>
<text x="64" y="50.2">DIN</text>
<text x="64" y="52.7">SCLK</text>
<text x="76.8" y="51.2" transform="rotate(-90 76.8 51.2)">VDD</text>
<text x="81.2" y="50.2">VOUT_A</text>
<text x="81.2" y="52.7">VOUT_B</text>
<text x="263.8" y="53.1">R11</text>
<text x="370.5" y="50.5">R75</text>
<text x="370.6" y="53.1">15k</text>
<text x="377.9" y="49.5">GND</text>
<text x="64" y="55.2">~{SYNC}</text>
<text x="72.8" y="55.2">AD5328</text>
<text x="75.1" y="57.8">U9</text>
<text x="81.2" y="55.2">VOUT_C</text>
<text x="81.2" y="57.8">VOUT_D</text>
<text x="264" y="55.6">3k3</text>
<text x="382.6" y="59.1">C42</text>
<text x="45.5" y="63.3">U13</text>
<text x="46.5" y="65.8">LM4040AIM3-2.5</text>
<text x="64" y="60.3">VREF_ABCD</text>
<text x="64" y="62.9">VREF_EFGH</text>
<text x="81.1" y="65.4">VOUT_G</text>
<text x="81.3" y="60.3">VOUT_E</text>
<text x="81.4" y="62.9">VOUT_F</text>
<text x="246.2" y="65.8">8k2</text>
<text x="246.5" y="63.2">R7</text>
<text x="262.9" y="64.2">TL074</text>
<text x="263.7" y="61.7">U4C</text>
<text x="382.7" y="61.6">10n</text>
<text x="31.1" y="67.8" transform="rotate(-90 31.1 67.8)">0.1u</text>
<text x="33.7" y="67.7" transform="rotate(-90 33.7 67.7)">C39</text>
<text x="64" y="69.2">~{LDAC}</text>
<text x="76.8" y="70.6" transform="rotate(-90 76.8 70.6)">GND</text>
<text x="81.2" y="67.9">VOUT_H</text>
<text x="370.5" y="70.8">R76</text>
<text x="377.9" y="69.8">GND</text>
<text x="41.3" y="73.6">GND</text>
<text x="56.6" y="76.1">GND</text>
<text x="242.7" y="75.6">R5</text>
<text x="260.5" y="73">+</text>
<text x="370.6" y="73.4">15k</text>
<text x="74.4" y="81.2">GND</text>
<text x="242.4" y="78.1">2k4</text>
<text x="250.9" y="79.8">R9</text>
<text x="251.1" y="82.3">120k</text>
<text x="260.1" y="81.9">68n</text>
<text x="260.5" y="79.4">C9</text>
<text x="382.6" y="79.4">C43</text>
<text x="382.7" y="81.9">10n</text>
<text x="252.2" y="91.4">GND</text>
<text x="377.9" y="90.1">GND</text>
<text x="263.8" y="97.5">R12</text>
<text x="264" y="100.1">20k</text>
<text x="246.5" y="107.7">R8</text>
<text x="263.7" y="106.2">U4D</text>
<text x="366.7" y="102.2">R16</text>
<text x="366.8" y="107.3">18k</text>
<text x="246.2" y="110.2">20k</text>
<text x="262.9" y="108.7">TL074</text>
<text x="369.2" y="112.4">C26</text>
<text x="260.5" y="117.5">+</text>
<text x="369.3" y="114.9">22n</text>
<text x="384.2" y="114.7" transform="rotate(-90 384.2 114.7)">R29</text>
<text x="389.3" y="114.5" transform="rotate(-90 389.3 114.5)">9k1</text>
<text x="242.4" y="122.6">20k</text>
<text x="242.7" y="120">R6</text>
<text x="251" y="124.3">R10</text>
<text x="260.6" y="123.8">C10</text>
<text x="379.2" y="124.4">GND</text>
<text x="251" y="126.8">20k</text>
<text x="260.7" y="126.4">10n</text>
<text x="252.2" y="135.8">GND</text>
<text x="59.5" y="145">+12V</text>
<text x="67.3" y="148.7" transform="rotate(-90 67.3 148.7)">0.1u</text>
<text x="69.8" y="148.5" transform="rotate(-90 69.8 148.5)">C7</text>
<text x="262.9" y="149.2">TL074</text>
<text x="263.7" y="145.4">U4B</text>
<text x="242.2" y="150.9">R77</text>
<text x="242.4" y="153.4">15k</text>
<text x="259.2" y="155.6">+</text>
<text x="62.2" y="161.7" transform="rotate(-90 62.2 161.7)">V+</text>
<text x="69.9" y="158.1">GND</text>
<text x="254.3" y="159.4">C44</text>
<text x="254.4" y="161.9">10n</text>
<text x="62.2" y="166.9" transform="rotate(-90 62.2 166.9)">V-</text>
<text x="62.4" y="163">U4E</text>
<text x="62.6" y="165.5">TL074</text>
<text x="67.3" y="170.3" transform="rotate(-90 67.3 170.3)">0.1u</text>
<text x="69.8" y="170.1" transform="rotate(-90 69.8 170.1)">C8</text>
<text x="249.6" y="170.1">GND</text>
<text x="59.7" y="181">-12V</text>
<text x="69.9" y="180.9">GND</text>
</g>
<g font-size="1.8">
<text x="274.3" y="34">VREF_2.5V_BUFFERED</text>
<text x="352.2" y="34">SIG1_VCA_DAC</text>
<text x="238.8" y="36.6">VREF_2.5V</text>
<text x="105.4" y="49.3">VCF_CV_DAC</text>
<text x="105.4" y="51.8">PAN_VCA_CV_DAC</text>
<text x="31.7" y="58.2">VREF_2.5V</text>
<text x="105.4" y="59.4">SIG1_VCA_DAC</text>
<text x="105.4" y="56.9">RESONANCE_DAC</text>
<text x="105.4" y="54.3">NOISE_CONTROL_DAC</text>
<text x="352.2" y="54.3">SIG2_VCA_DAC</text>
<text x="105.4" y="62">SIG2_VCA_DAC</text>
<text x="105.4" y="67">MOD_AMOUNT_VCA3_DAC</text>
<text x="218.8" y="67">VREF_2.5V_BUFFERED</text>
<text x="227" y="72.1">VCF_CV_DAC</text>
<text x="342.4" y="74.7">MOD_AMOUNT_VCA3_DAC</text>
<text x="340.6" y="103.9">NOISE_CONTROL_DAC</text>
<text x="218.8" y="111.5">VREF_2.5V_BUFFERED</text>
<text x="222.1" y="116.6">PAN_VCA_CV_DAC</text>
<text x="221.4" y="154.7">RESONANCE_DAC</text>
</g>
<g font-size="1.8" fill="#848400">
<text x="388.7" y="34.9">SIG1_VCA1_CV</text>
<text x="52.2" y="52.7">SCLK</text>
<text x="54" y="50.2">DIN</text>
<text x="48.4" y="55.2">~{DAC_CS}</text>
<text x="388.7" y="55.2">SIG2_VCA2_CV</text>
<text x="280.8" y="70.5">VCF_CV</text>
<text x="388.7" y="75.6">MOD_AMOUNT_VCA3_CV</text>
<text x="390" y="104.8">NOISE_CONTROL_CV</text>
<text x="280.8" y="114.9">PAN_VCA_CV</text>
<text x="275.7" y="153">RESONANCE_CV</text>
</g>
</svg>
